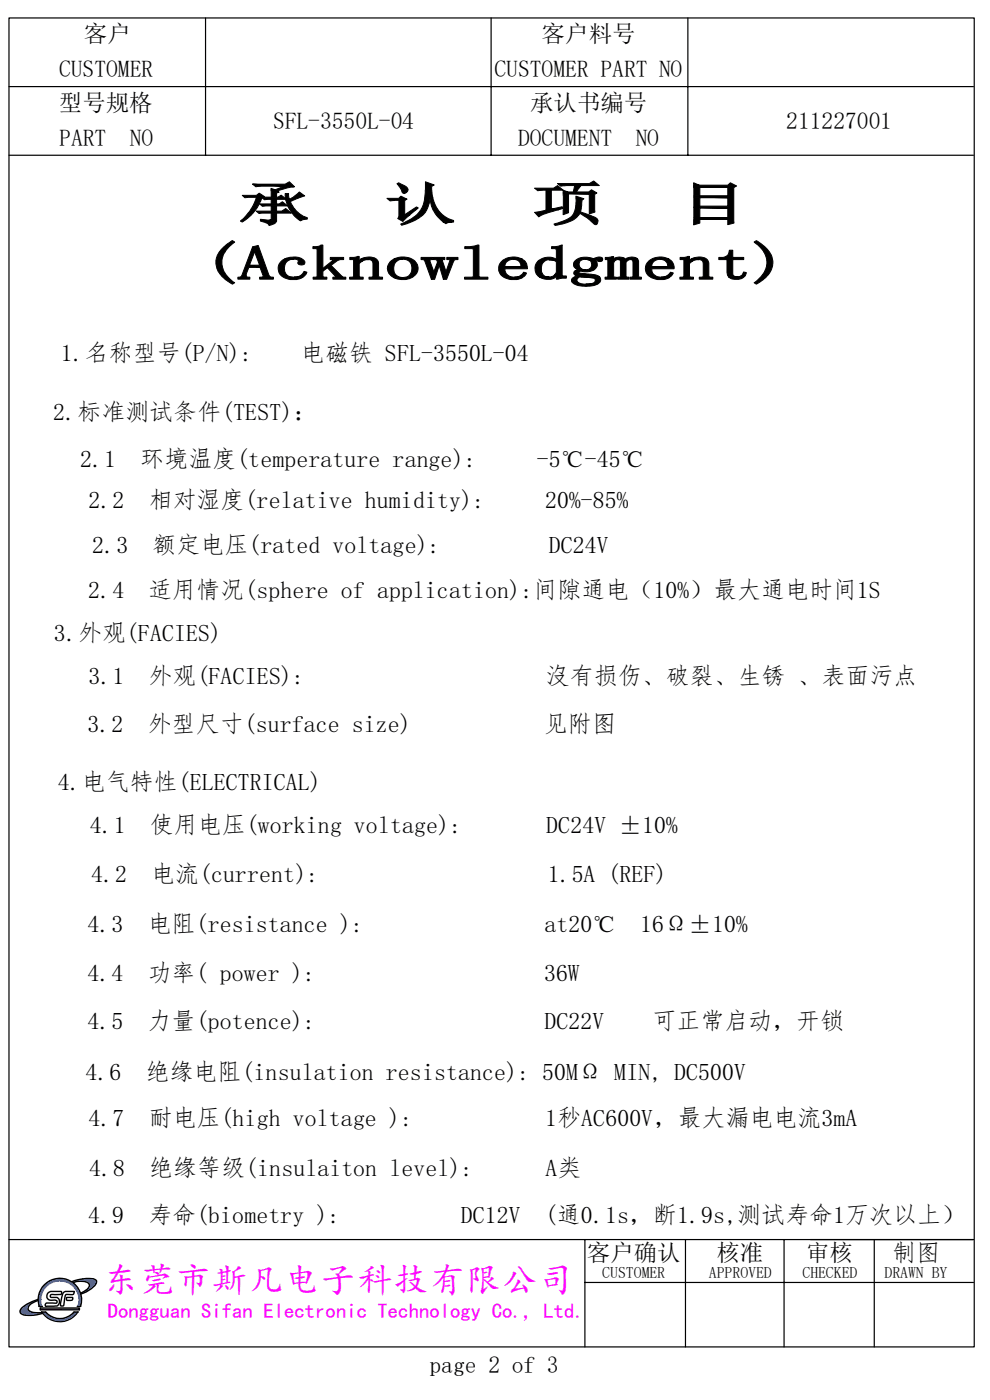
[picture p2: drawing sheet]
<svg xmlns="http://www.w3.org/2000/svg" width="210mm" height="297mm" viewBox="0 0 210 297" stroke-linecap="round" stroke-linejoin="round" font-family="sans-serif">
<g fill="#000" stroke="#000" stroke-width=".21">
<path d="M53.6 39.1l6.7 .4h-5.2a1.48 1.48 0 0 1-1.5-.4z" fill-rule="evenodd"/>
<path d="M57.5 40l.9 .3h-.9z" fill-rule="evenodd"/>
<path d="M57.5 40.3h.9l1.9-.8 2.1 .1-1.4 .2-2.2 .8 .4 .2-.5 .1v.9h-1.2z" fill-rule="evenodd"/>
<path d="M53.6 39.1h6.9l.9-.5 1.1 1z" fill-rule="evenodd"/>
<path d="M84.2 39l.4-.2 .4 .2a2 2 0 0 1 1.6 1.2 .7 .7 0 0 1-.6 .8 .7 .7 0 0 1-.8-.5l-.3-.7z" fill-rule="evenodd"/>
<path d="M90.3 38.6l1.8 .6-.5 .3 .2 2.5h-.6a5.3 5.3 0 0 1-3.8 5l-2.2 .8-.2-.3a8.2 8.2 0 0 0 4.4-3.3 11.7 11.7 0 0 0 .9-5.4z" fill-rule="evenodd"/>
<path d="M113.4 39.9h4l.9-.5 1.2 .9-4.6 .1a1.44 1.44 0 0 1-1.5-.5z" fill-rule="evenodd"/>
<path d="M121.9 39.4h1.3l-.9 1.3h-.7z" fill-rule="evenodd"/>
<path d="M118.3 38.9h6.7l.9-.5 1.2 1h-7.3a1.48 1.48 0 0 1-1.5-.5z" fill-rule="evenodd"/>
<path d="M147.2 38.8l1.1 .5-1.1 .1z" fill-rule="evenodd"/>
<path d="M147.2 39.6l7.2 .1h-5.9v1.8l-1.3 .1z" fill-rule="evenodd"/>
<path d="M147.2 39.4l1.1-.1h6.1l.5-.5 1.4 .7-.6 .3v7.5l-1.3 .4v-1.1h-7.2v-.4l7.2-.1v-1.9l-7.2-.2 1.3-.3h5.9v-1.7l-7.2-.2v-.2l7.2-.1v-1.8l-7.2-.1z" fill-rule="evenodd"/>
<path d="M47 52.8l2.2-1.7 .6 .3a5.1 5.1 0 0 0-2.6 5.1 5.6 5.6 0 0 0 2.6 3.5l-.5 .3a5.7 5.7 0 0 1-3.5-4.6 4 4 0 0 1 1.2-2.9z" fill-rule="evenodd"/>
<path d="M53.6 52.4l.4 1-1.1 2.9 2.3 .4h-2.4l-.6 1.7 .3 .4h.5v.4h-2.5v-.4a.64 .64 0 0 0 .8-.4z" fill-rule="evenodd"/>
<path d="M54.4 41.9l1.2 .1-.1 .2a9.8 9.8 0 0 1-4.1 4.9l-.4-.2 1.3-1.3a10.2 10.2 0 0 0 2.1-3.7z" fill-rule="evenodd"/>
<path d="M53.6 52.4l1.2-.3 2.3 6.3 .2 .3 .7 .1v.4h-2.9v-.4h.4l.3-.2-.6-1.9-2.3-.4h2.2z" fill-rule="evenodd"/>
<path d="M51.4 41.4h3l.6-.4 1.1 .7-.2 .1-4 .2z" fill-rule="evenodd"/>
<path d="M55.2 46.5l3.5 .3a1.39 1.39 0 0 1-1.5 1h-.1a1.76 1.76 0 0 0-1.7-.9h-.2z" fill-rule="evenodd"/>
<path d="M57.5 45.2h1.2v1.6l-1.5-.1 .3-.2z" fill-rule="evenodd"/>
<path d="M57.5 43.7h1.2v1.1h-1.2z" fill-rule="evenodd"/>
<path d="M57.5 42.3h1.2v1h-1.2z" fill-rule="evenodd"/>
<path d="M54.4 41.9l4.6-.1 .6-.4 1 .7 .8 .1-5.3 .2-.5-.4z" fill-rule="evenodd"/>
<path d="M55.1 43.3h4.1l.7-.5 1.1 .9-5.3 .1z" fill-rule="evenodd"/>
<path d="M59.9 55.2l.5-.3 1.9 .1a1.9 1.9 0 0 0-2 1.6 1.9 1.9 0 0 0 1.4 2.1l2.6 .1a3.8 3.8 0 0 1-5.1-.9l-.1-.4a2.09 2.09 0 0 1 .8-2.3z" fill-rule="evenodd"/>
<path d="M54.4 44.8h5.4l.8-.6 1.2 1-6.9 .1z" fill-rule="evenodd"/>
<path d="M60.5 41.1h.7l.2 1.1-.8-.1z" fill-rule="evenodd"/>
<path d="M60.6 42.3l.8-.1-.8 .2z" fill-rule="evenodd"/>
<path d="M60.4 54.9a3.6 3.6 0 0 1 4.2 .6 .65 .65 0 0 1-.2 .7 .65 .65 0 0 1-.8 0l-.4-.3 .1-.4a.68 .68 0 0 0-1-.5z" fill-rule="evenodd"/>
<path d="M60.6 42.4a4.1 4.1 0 0 0 2.3-1.2l.6-.5 1.1 .9-3 1.2a5.7 5.7 0 0 0 3.6 3.4v.3l-1.4 .3a6.9 6.9 0 0 1-3.2-4.4z" fill-rule="evenodd"/>
<path d="M62.4 58.8a2.22 2.22 0 0 0 2.1-1.2l.6 .1-.2 .5-.6 .6z" fill-rule="evenodd"/>
<path d="M66.4 52.3h1l.7-.3h.4v6.5l.1 .3h.7v.4h-2.9v-.4h.8l.1-.2v-5.6l-.1-.2-.8-.1z" fill-rule="evenodd"/>
<path d="M69.5 56.8l.7-.5 2.5 2.5h.7v.4h-2.8v-.4h.6z" fill-rule="evenodd"/>
<path d="M70.1 54.6h2.8v.5h-.8l-.5 .2-3.1 2.2v-.6l2.2-1.8h-.6z" fill-rule="evenodd"/>
<path d="M74.2 54.6l2-.2v.9l.7 .1-.7 .5v2.6l.1 .3h.7v.4h-2.8v-.4h.7l.1-.2v-3.5h-.8z" fill-rule="evenodd"/>
<path d="M76.2 55.3l.3-.3 1.6 .1-1.2 .3z" fill-rule="evenodd"/>
<path d="M76.5 55a2.88 2.88 0 0 1 3.7 .4l.1 3.1 .1 .3h.8v.4h-2.9v-.4h.7l.1-.2-.1-3.1-.1-.3-.5-.1z" fill-rule="evenodd"/>
<path d="M82.9 55.4l.6-.4h1.9a1.95 1.95 0 0 0-1.9 1.9 1.95 1.95 0 0 0 1.9 2h-1.9a2.08 2.08 0 0 1-.6-3.5z" fill-rule="evenodd"/>
<path d="M82.1 42.1h2.5l.4-.5 1.3 .6-2.6 .3a1.56 1.56 0 0 1-1.6-.4z" fill-rule="evenodd"/>
<path d="M83.5 55a3.7 3.7 0 0 1 5.1 1.2 2.43 2.43 0 0 1-2.3 3.1h-1.2l-1.6-.4h1.9a1.95 1.95 0 0 0 2-2 1.95 1.95 0 0 0-2-1.9z" fill-rule="evenodd"/>
<path d="M84.6 42.5l1.7-.3-.4 .3v3.1h1l-1.4 1.4-1.1-.6 .2-.6z" fill-rule="evenodd"/>
<path d="M85.9 45.6l2.4-1.7 .4 .2-1.8 1.5z" fill-rule="evenodd"/>
<path d="M89.3 54.6h2.5v.5h-.6l.8 2.6-.5 1.6-1.4-4-.4-.2h-.4z" fill-rule="evenodd"/>
<path d="M91.2 42h.6l.1 .2a6 6 0 0 0 4.3 4.6v.3h-2.2a6.7 6.7 0 0 1-2.8-5.1z" fill-rule="evenodd"/>
<path d="M92.8 55.7l.4 .6-1 3h-.7z" fill-rule="evenodd"/>
<path d="M94 47.1h1.9l-.6 .1-.7 .3z" fill-rule="evenodd"/>
<path d="M91.9 54.6h2.5v.5h-.5l.7 2.5-.5 1.7-.9-3-.6-1.1-.7-.1z" fill-rule="evenodd"/>
<path d="M94.8 54.6h2.4v.5h-.8l-.1 .2-1.6 4h-.6l1.4-4.1-.7-.1z" fill-rule="evenodd"/>
<path d="M98.6 52.3h1.1l1.9-.3v6.5l.4 .3h1.5v.4h-4.9v-.4h1.4h.3l.1-.2v-5.6l-.3-.3h-1.5z" fill-rule="evenodd"/>
<path d="M106.6 55.2a4.1 4.1 0 0 1 4.2-.2h-1.9a1.61 1.61 0 0 0-1.8 1.6h4.7l.1 .3v.1h-4.8a1.77 1.77 0 0 0 2.1 1.8l1.6 .1a3.8 3.8 0 0 1-4.8-1l-.2-.6a2.18 2.18 0 0 1 .8-2.1z" fill-rule="evenodd"/>
<path d="M107.1 56.6h3.4a1.41 1.41 0 0 0-1.6-1.6h1.9a2.04 2.04 0 0 1 1 1.6z" fill-rule="evenodd"/>
<path d="M109.2 58.8a2.15 2.15 0 0 0 1.9-1.1l.6 .2-.3 .6-.6 .4z" fill-rule="evenodd"/>
<path d="M114.1 55.4a3.5 3.5 0 0 1 3.9-.4v.1h-1.5a1.9 1.9 0 0 0-1.6 1.6 1.9 1.9 0 0 0 1 2l.6 .1h-2.1a2.28 2.28 0 0 1-.3-3.4z" fill-rule="evenodd"/>
<path d="M115.8 40.3h1.2v4.1l1.5 .1-.8 .2a10.3 10.3 0 0 0-3.4 1.3l-.9-1 2.4-.4z" fill-rule="evenodd"/>
<path d="M114.4 58.8h2.4l.8-.4 .4 .1a2.31 2.31 0 0 1-2.9 .6z" fill-rule="evenodd"/>
<path d="M117 44.4l2.3-.5 .2 .3-1 .3z" fill-rule="evenodd"/>
<path d="M117 52.3l1.4-.1 .9-.3v6.4v.2h.8v.5l-2.1 .2v-.7l-.4-.1 .4-.7v-2.1l-.7-.4-.8-.1h1.5v-2v-.3l-1-.1z" fill-rule="evenodd"/>
<path d="M119.5 41l5.5 .1h-4.4v4l-1.1 .5z" fill-rule="evenodd"/>
<path d="M119.5 40.3l1 .4-1 .1z" fill-rule="evenodd"/>
<path d="M121.8 57.6l1.3-.1-.2 .1v.3l2.2 .3a3.4 3.4 0 0 1 2.1 .5h-4.1a.7 .7 0 0 0-.7 .7 .7 .7 0 0 0 .7 .7l.8 .2h2.8a6.2 6.2 0 0 1-5.1-.2 .76 .76 0 0 1-.3-.9 .76 .76 0 0 1 .7-.5l.5-.2a.61 .61 0 0 1-.7-.2 .61 .61 0 0 1 0-.7z" fill-rule="evenodd"/>
<path d="M122.2 41.6l1.7 .6-.5 .3a4.1 4.1 0 0 1-1.9 4.2l-1.4 .6-1.5 .4a.76 .76 0 0 1-1.1-.2 8.2 8.2 0 0 0 3.9-1.8 6.4 6.4 0 0 0 .8-4.1z" fill-rule="evenodd"/>
<path d="M123.2 45l2.6 .9a.97 .97 0 0 1 1 .7 .97 .97 0 0 1-.4 1.1l-.4-.2-1.3-1.2-1.6-1z" fill-rule="evenodd"/>
<path d="M121.9 55.4a3.6 3.6 0 0 1 4-.5h1.9v.1h-3.6a1.12 1.12 0 0 0-1.3 1.1 1.12 1.12 0 0 0 1.3 1.1h-1.6a1.12 1.12 0 0 1-.7-1.8z" fill-rule="evenodd"/>
<path d="M122 57.5l.5-.3h1.7a1.1 1.1 0 0 0 1.3-.8 1.1 1.1 0 0 0-.9-1.3h1.9l-.3 .1a1.32 1.32 0 0 1 .4 1.4 1.32 1.32 0 0 1-1.1 .9l-.9 .2z" fill-rule="evenodd"/>
<path d="M119.5 40.8l5.4-.1 .6-.4 1.1 .6-.4 .3v3.8l-1.2 .4v-4.3l-5.5-.1z" fill-rule="evenodd"/>
<path d="M125.9 54.9a2.08 2.08 0 0 1 1.9-.2v.2z" fill-rule="evenodd"/>
<path d="M123.1 58.7h4.1a.96 .96 0 0 1-.5 1.6h-2.4a1.76 1.76 0 0 0 2-.8l-.1-.4-.3-.1z" fill-rule="evenodd"/>
<path d="M124.2 55h3.6a.75 .75 0 0 1-.6 .5 .75 .75 0 0 1-.7-.4z" fill-rule="evenodd"/>
<path d="M128.4 54.6l1.8-.2v.7h-1.8z" fill-rule="evenodd"/>
<path d="M128.9 55.2l1.3-.1a1.14 1.14 0 0 1 1.5-.5l.5 .1 .5 .3-1.8 .1-.5 .2-.2 .5v2.8v.2h.6v.4h-2.4v-.4h.5v-.2z" fill-rule="evenodd"/>
<path d="M131.2 55.1l1.5-.1v.1z" fill-rule="evenodd"/>
<path d="M131.5 55.2l1.2-.1a1.9 1.9 0 0 1 2.6-.1l-1.7 .1-.4 .1-.4 .5v2.9l.1 .2h.5v.4h-2.4v-.4h.5l.1-.2z" fill-rule="evenodd"/>
<path d="M133.9 55.1l1.4-.1 .2 .4v3.2v.2h.6v.4h-2.5v-.4h.6l.1-.2v-2.9l-.1-.6z" fill-rule="evenodd"/>
<path d="M137.6 55.4a4 4 0 0 1 4.3-.4h-1.9a1.55 1.55 0 0 0-1.7 1.6h4.7v.4h-4.7a1.77 1.77 0 0 0 2 1.8l1.7 .1a3.9 3.9 0 0 1-4.9-1 2.25 2.25 0 0 1 .5-2.5z" fill-rule="evenodd"/>
<path d="M138.3 56.6h3.3a1.41 1.41 0 0 0-1.6-1.6h1.9a1.95 1.95 0 0 1 1.1 1.6z" fill-rule="evenodd"/>
<path d="M140.3 58.8a2.29 2.29 0 0 0 1.9-1.1l.6 .2-.8 1z" fill-rule="evenodd"/>
<path d="M144.3 54.6l2-.2v.9l.6 .1-.6 .5v2.6v.3h.8v.4h-2.9v-.4h.8l.1-.2v-3.5h-.8z" fill-rule="evenodd"/>
<path d="M146.3 55.3l.3-.3 1.6 .1-1.3 .3z" fill-rule="evenodd"/>
<path d="M147.2 46.6h7.2h-5.9v.7l-1.3 .4z" fill-rule="evenodd"/>
<path d="M147.2 44l7.2 .2h-5.9v1.9l-1.3 .1z" fill-rule="evenodd"/>
<path d="M147.2 41.8l7.2 .2h-5.9v1.7l-1.3 .3z" fill-rule="evenodd"/>
<path d="M146.6 55l.5-.3a2.64 2.64 0 0 1 3.1 .7l.2 .4v2.7l.1 .3h.7v.4h-2.9v-.4h.8l.1-.2-.1-3.1-.2-.3-.4-.1z" fill-rule="evenodd"/>
<path d="M152.5 54.6a1.68 1.68 0 0 0 2.2-1.5h.7v1.5h2.4v.5h-2.4l.1 3.2 .4 .3 .6 .1-1.9 .1-.4-1v-2.7h-1.7z" fill-rule="evenodd"/>
<path d="M154.6 58.8l1.9-.1a1.24 1.24 0 0 0 1.2-1l.6 .1a2.07 2.07 0 0 1-2.7 1.4z" fill-rule="evenodd"/>
<path d="M160 51.4l.4-.3a5.7 5.7 0 0 1 3.6 4.8 5.6 5.6 0 0 1-3.6 4.4l-.4-.3a5 5 0 0 0 2.5-5.6 6 6 0 0 0-2.5-3z" fill-rule="evenodd"/>
</g>
<path d="M1.9 18.4h204.6M1.9 3.8h204.8v281.9h-204.8zM43.6 3.8v29.1M104.2 3.8v29.1M145.9 3.8v29.1M1.9 32.9h204.6M1.9 263h204.6M124.1 272.1h82.4M124.1 263v22.8M145.4 263v22.8M166.3 263v22.8M185.5 263v22.7" fill="none" stroke="#000" stroke-width=".25"/>
<g fill="#003fff">
<path d="M12.1 271.2h1.1z"/>
<path d="M18.3 271.2h.7z"/>
<path d="M17.9 271.3h1.7z"/>
<path d="M18.3 271.2l1.3 .1z"/>
<path d="M11.7 271.3h2z"/>
<path d="M12.1 271.2l1.6 .1z"/>
</g>
<path d="M17.7 271.3h2" fill="none" stroke="#003fff" stroke-width=".21"/>
<path d="M17.9 271.3h1.8z" fill="#003fff"/>
<g fill="none" stroke="#003fff" stroke-width=".21">
<path d="M10.3 271.8h4.8M10.3 271.9h4.9M10.5 271.6h4.3M10.9 271.5h3.6M11.3 271.3h2.7M15.5 271.8h5M15.6 271.7h4.9M15.8 271.7h4.6M16 271.6h4.4M16.4 271.5h3.9M16.8 271.4h3.4M17 271.4h3"/>
<path d="M17.1 271.8h3.4M17.5 271.3h2.4"/>
</g>
<g fill="#003fff">
<path d="M15.3 271.9h1z"/>
<path d="M15.5 271.8h1.6z"/>
</g>
<path d="M17.9 271.9h2.6" fill="none" stroke="#003fff" stroke-width=".21"/>
<g fill="#003fff">
<path d="M15.2 271.9h.9z"/>
<path d="M15.3 271.9h1z"/>
</g>
<path d="M12.8 271.9h3.3" fill="none" stroke="#003fff" stroke-width=".21"/>
<path d="M10.2 271.9h1.7z" fill="#003fff"/>
<path d="M10.3 271.9h2.3M13.5 272h2.6M18 271.9h2.5M18.3 272h2.2" fill="none" stroke="#003fff" stroke-width=".21"/>
<g fill="#003fff">
<path d="M9.9 272.1l.3-.2 1.1 .2z"/>
<path d="M10.2 271.9h1.7l-.6 .2z"/>
<path d="M14 272.1l1.5 .1z"/>
<path d="M9.9 272.1l1.3 .1z"/>
<path d="M9.9 272.1h1.4z"/>
<path d="M18.5 272l1.9 .2h-1.7z"/>
<path d="M18.5 272h2l-.1 .2z"/>
<path d="M18.7 272.2h1.7z"/>
<path d="M18.7 272.2l1.6 .3h-1.4z"/>
<path d="M18.7 272.2h1.7l-.1 .3z"/>
<path d="M14.2 272.2l1.7 .3h-1z"/>
<path d="M14.2 272.2h1.3l.4 .3z"/>
<path d="M9.5 272.5l.4-.3 .6 .3z"/>
<path d="M9.9 272.2h1.3l-.7 .3z"/>
<path d="M18.9 272.5h1.4z"/>
<path d="M14.9 272.5l1.1 .1z"/>
<path d="M18.9 272.5l1.3 .2h-1.2z"/>
<path d="M18.9 272.5h1.4l-.1 .2z"/>
<path d="M9.3 272.7l.2-.2 .8 .2z"/>
<path d="M9.5 272.5h1l-.2 .2z"/>
<path d="M19 272.7l1.1 .1z"/>
<path d="M19 272.7h1.2z"/>
<path d="M19 272.8h1z"/>
<path d="M19 272.8h1.1z"/>
<path d="M19 272.8l.9 .2h-1z"/>
<path d="M19 272.8h1l-.1 .2z"/>
<path d="M14.9 272.6l1.4 .4h-.8z"/>
<path d="M14.9 272.6h1.1l.3 .4z"/>
<path d="M9.3 272.7l.6 .3h-.8z"/>
<path d="M9.3 272.7h1l-.4 .3z"/>
<path d="M15.5 273l1 .1h-1z"/>
<path d="M15.5 273h.8l.2 .1z"/>
<path d="M18.9 273l.7 .2h-.8z"/>
<path d="M18.9 273h1l-.3 .2z"/>
<path d="M9.1 273l.6 .3h-.9z"/>
<path d="M9.1 273h.8l-.2 .3z"/>
<path d="M18.8 273.2l.6 .2h-.8z"/>
<path d="M18.8 273.2h.8l-.2 .2z"/>
<path d="M18.5 273.5l.1-.1 .6 .1z"/>
<path d="M18.6 273.4h.8l-.2 .1z"/>
<path d="M15.5 273.1l1.2 .5h-.8z"/>
<path d="M15.5 273.1h1l.2 .5z"/>
<path d="M8.8 273.3l.6 .3h-.7z"/>
<path d="M8.8 273.3h.9l-.3 .3z"/>
<path d="M15.9 273.6l.9 .1h-.8z"/>
<path d="M15.9 273.6h.8l.1 .1z"/>
<path d="M17.8 274l.7-.5-.1 .5z"/>
<path d="M18.5 273.5h.7l-.8 .5z"/>
<path d="M17.7 274.1h.6z"/>
<path d="M17.8 274h.6z"/>
<path d="M8.7 273.6l.5 .5h-.8z"/>
<path d="M8.7 273.6h.7l-.2 .5z"/>
<path d="M16 273.7l1 .5h-.7z"/>
<path d="M16 273.7h.8l.2 .5z"/>
<path d="M8.4 274.1l.7 .1h-.8z"/>
<path d="M8.4 274.1h.8l-.1 .1z"/>
<path d="M17.2 274.3l.5-.2v.2z"/>
<path d="M17.7 274.1h.6l-.6 .2z"/>
<path d="M16.3 274.2l.8 .1h-.8z"/>
<path d="M16.3 274.2h.7l.1 .1z"/>
<path d="M17.1 274.4h.5z"/>
<path d="M17.2 274.3h.5z"/>
<path d="M16.3 274.3l.8 .1z"/>
<path d="M16.3 274.4l.8 .1h-.7z"/>
<path d="M16.3 274.4h1.3l-.5 .1z"/>
<path d="M8.3 274.2l.6 .7h-.7z"/>
<path d="M8.3 274.2h.8l-.2 .7z"/>
<path d="M16.4 274.5l.8 .4h-.6z"/>
<path d="M16.4 274.5h.7l.1 .4z"/>
<path d="M8.2 274.9h.6z"/>
<path d="M8.2 274.9h.7z"/>
<path d="M16.6 274.9l.7 .3h-.7z"/>
<path d="M16.6 274.9h.6l.1 .3z"/>
<path d="M8.1 274.9l.7 .8h-.8z"/>
<path d="M8.1 274.9h.7v.8z"/>
<path d="M16.6 275.2l.7 .5h-.7z"/>
<path d="M16.6 275.2h.7v.5z"/>
<path d="M8 275.7h.8z"/>
<path d="M16.6 275.7l.7 .1h-.7z"/>
<path d="M16.6 275.7h.7v.1z"/>
<path d="M7.5 275.9l.5-.2 .8 .2z"/>
<path d="M8 275.7h.8v.2z"/>
<path d="M8 275.9l.8 .2h-.7z"/>
<path d="M8 275.9h.8v.2z"/>
<path d="M6.9 276.1l.6-.2 .1 .2z"/>
<path d="M7.5 275.9h.5l-.4 .2z"/>
<path d="M6.7 276.2h.7z"/>
<path d="M6.9 276.1h.7z"/>
<path d="M16.6 275.8l.7 .6h-.7z"/>
<path d="M16.6 275.8h.7v.6z"/>
<path d="M8.1 276.1l.7 .3h-.7z"/>
<path d="M8.1 276.1h.7v.3z"/>
<path d="M16.6 276.4l.7 .1z"/>
<path d="M8.1 276.4l.7 .1z"/>
<path d="M5.9 276.6l.8-.4-.1 .4z"/>
<path d="M6.7 276.2h.7l-.8 .4z"/>
<path d="M5.8 276.6h.8z"/>
<path d="M5.9 276.6h.7z"/>
<path d="M5.5 276.8l.3-.2 .5 .2z"/>
<path d="M5.8 276.6h.8l-.3 .2z"/>
<path d="M5.2 277l.3-.2 .7 .2z"/>
<path d="M5.5 276.8h.8l-.1 .2z"/>
<path d="M5.1 277.1l.1-.1 .9 .1z"/>
<path d="M5.2 277h1l-.1 .1z"/>
<path d="M16.6 276.5l.5 .7h-.7z"/>
<path d="M16.6 276.5h.7l-.2 .7z"/>
<path d="M8.1 276.5l.9 .7h-.7z"/>
<path d="M8.1 276.5h.7l.2 .7z"/>
<path d="M4.7 277.4l.4-.3 .9 .3z"/>
<path d="M5.1 277.1h1l-.1 .3z"/>
<path d="M4.7 277.4l1.3 .1h-1.3z"/>
<path d="M4.7 277.4h1.3z"/>
<path d="M4.5 277.6l.2-.1 1.3 .1z"/>
<path d="M4.7 277.5h1.3v.1z"/>
<path d="M4.5 277.6l1.5 .1z"/>
<path d="M4.5 277.7l1.5 .1h-1.6z"/>
<path d="M4.5 277.7h1.5v.1z"/>
<path d="M4.4 277.8h1.6z"/>
<path d="M4.4 277.8l1.7 .2h-1.8z"/>
<path d="M4.4 277.8h1.6l.1 .2z"/>
</g>
<path d="M4.2 278.1h2.1" fill="none" stroke="#003fff" stroke-width=".21"/>
<path d="M4.3 278h1.8l.2 .1z" fill="#003fff"/>
<path d="M4.2 278.1h2.1M4.2 278.2h2.4M4.3 278.4h2.7M4.3 278.4h2.8" fill="none" stroke="#003fff" stroke-width=".21"/>
<g fill="#003fff">
<path d="M8.8 278.3l1 .2h-.9z"/>
<path d="M8.8 278.3l1 .2z"/>
<path d="M8.8 278.5h1z"/>
<path d="M8.9 278.5h.9z"/>
</g>
<path d="M4.3 278.4h3.1" fill="none" stroke="#003fff" stroke-width=".21"/>
<g fill="#003fff">
<path d="M8.1 278.5h1.8z"/>
<path d="M8.8 278.5h1.1z"/>
</g>
<path d="M4.3 278.5h3.8M4.3 278.6h5.6M4.4 278.6h5.6M4.4 278.8h4.4" fill="none" stroke="#003fff" stroke-width=".21"/>
<g fill="#003fff">
<path d="M15.2 278.8l.5-.5 .5 .5z"/>
<path d="M15.7 278.3h.9l-.4 .5z"/>
<path d="M9.1 278.6l1.1 .2h-1z"/>
<path d="M9.1 278.6h.9l.2 .2z"/>
</g>
<path d="M4.7 278.9h3.4M4.9 279h2.9M5 279h2.5" fill="none" stroke="#003fff" stroke-width=".21"/>
<g fill="#003fff">
<path d="M14.9 279l.3-.2 .8 .2z"/>
<path d="M15.2 278.8h1l-.2 .2z"/>
<path d="M5.3 279h1.8z"/>
<path d="M5.3 279h1.9z"/>
<path d="M5.8 279.1h.8z"/>
<path d="M5.3 279l1.3 .1z"/>
<path d="M14.5 279.3l.4-.3 .8 .3z"/>
<path d="M14.9 279h1.1l-.3 .3z"/>
<path d="M9.2 278.8l1.6 .5h-1.1z"/>
<path d="M9.2 278.8h1l.6 .5z"/>
<path d="M9.7 279.3h1.2z"/>
<path d="M13.8 279.6l.7-.3 .9 .3z"/>
<path d="M14.5 279.3h1.2l-.3 .3z"/>
<path d="M9.7 279.3l1.9 .3h-1.6z"/>
<path d="M9.7 279.3h1.2l.7 .3z"/>
<path d="M13.8 279.6h1.6z"/>
</g>
<path d="M13.1 279.7h2" fill="none" stroke="#003fff" stroke-width=".21"/>
<path d="M13.8 279.6h1.6l-.3 .1z" fill="#003fff"/>
<path d="M10 279.7h2.3M10.2 279.8h4.9M10.4 279.9h4.6M10.8 280.1h3.8M11.2 280.2h2.9" fill="none" stroke="#003fff" stroke-width=".21"/>
<g fill="#003fff">
<path d="M12 280.4h1.2z"/>
<path d="M11.7 280.3l1.5 .1z"/>
</g>
<path d="M11.7 280.4h2.1" fill="none" stroke="#003fff" stroke-width=".21"/>
<path d="M8.6 277.5h8.2v.4h-8.2zM8.8 278.3h.9M9 277.2h-.7l-.3-1.3a2.88 2.88 0 0 0-2 1.6v.2a1.24 1.24 0 0 0 1.4 .8h1.5l-.1-.2M9.7 278.3a3.9 3.9 0 0 0 6 0h.9M10.2 274.3l.6-.3h2.2l.1 .1-.2 .5h-1.8a.33 .33 0 0 0-.4 .3 .33 .33 0 0 0 .3 .4h.6a.95 .95 0 0 1 1 1 .95 .95 0 0 1-1.2 .8h-1.5a.34 .34 0 0 1-.3-.3 .34 .34 0 0 1 .4-.4h2.1v-.3l-.2-.2-.9-.1a.92 .92 0 0 1-1-.4 .92 .92 0 0 1 .2-1.1zM13.4 274.3a3.1 3.1 0 0 1 2.4-.3l-.1 .4-.3 .3h-1.5l-.4 2.3-.6 .1a3.3 3.3 0 0 1 .4-2.4zM14.1 275.3h1.3l.1 .2a.94 .94 0 0 1-1.4 .3zM15.2 271.9a4.6 4.6 0 0 0-7.1 3.8 5.7 5.7 0 0 0-3.9 2.4 .95 .95 0 0 0 1.1 .9h1.9l1.9-.4M15.2 271.9a8.6 8.6 0 0 1 5-.5l.3 .5a4.4 4.4 0 0 1-3.4 2.6l.2 .9-.2 1.8h-.7M15.5 272.1a3.5 3.5 0 0 1 3.2 .1l.2 .3a.87 .87 0 0 1-.4 1l-1.4 .9a4.9 4.9 0 0 0-1.6-2.3z" fill="none" stroke="#000" stroke-width=".3"/>
<path d="M16.6 278.3a4.6 4.6 0 0 1-7.5 .3" fill="none" stroke="#000" stroke-width=".25"/>
<path d="M8.6 277.7h8.2" fill="none" stroke="#f0f" stroke-width=".38"/>
<text font-size="7.3" fill="#f0f" x="22.1" y="274.2">东莞市斯凡电子科技有限公司</text>
<g font-size="5.1">
<text x="12.9" y="76.5">1.名称型号(P/N):</text>
<text x="63.8" y="76.5">电磁铁 SFL-3550L-04</text>
<text x="11.3" y="89.2">2.标准测试条件(TEST)：</text>
<text x="17" y="99.2">2.1</text>
<text x="29.8" y="99.2">环境温度(temperature range):</text>
<text x="113.9" y="99.2">-5℃-45℃</text>
<text x="18.8" y="107.9">2.2</text>
<text x="31.6" y="107.9">相对湿度(relative humidity):</text>
<text x="115.6" y="107.9">20%-85%</text>
<text x="19.6" y="117.4">2.3</text>
<text x="32.3" y="117.4">额定电压(rated voltage):</text>
<text x="116.4" y="117.4">DC24V</text>
<text x="18.7" y="127">2.4</text>
<text x="31.5" y="127">适用情况(sphere of application):间隙通电（10%）最大通电时间1S</text>
<text x="11.4" y="136.1">3.外观(FACIES)</text>
<text x="18.8" y="145.2">3.1</text>
<text x="31.5" y="145.2">外观(FACIES):</text>
<text x="115.8" y="145.2">沒有损伤、破裂、生锈 、表面污点</text>
<text x="18.6" y="155.2">3.2</text>
<text x="31.3" y="155.2">外型尺寸(surface size)</text>
<text x="115.5" y="155.2">见附图</text>
<text x="12.2" y="167.7">4.电气特性(ELECTRICAL)</text>
<text x="19.1" y="176.8">4.1</text>
<text x="31.8" y="176.8">使用电压(working voltage):</text>
<text x="115.9" y="176.8">DC24V ±10%</text>
<text x="19.3" y="187.1">4.2</text>
<text x="32.1" y="187.1">电流(current):</text>
<text x="116.2" y="187.1">1.5A (REF)</text>
<text x="18.6" y="197.8">4.3</text>
<text x="31.3" y="197.8">电阻(resistance ):</text>
<text x="115.5" y="197.8">at20℃</text>
<text x="135.8" y="197.8">16Ω±10%</text>
<text x="18.6" y="208.2">4.4</text>
<text x="31.3" y="208.2">功率( power ):</text>
<text x="115.4" y="208.2">36W</text>
<text x="18.6" y="218.4">4.5</text>
<text x="31.3" y="218.4">力量(potence):</text>
<text x="115.5" y="218.4">DC22V</text>
<text x="138.4" y="218.4">可正常启动，开锁</text>
<text x="18.2" y="229">4.6</text>
<text x="30.9" y="229">绝缘电阻(insulation resistance): 50MΩ MIN, DC500V</text>
<text x="18.8" y="238.8">4.7</text>
<text x="31.6" y="238.8">耐电压(high voltage ):</text>
<text x="115.7" y="238.8">1秒AC600V，最大漏电电流3mA</text>
<text x="18.9" y="249.6">4.8</text>
<text x="31.7" y="249.6">绝缘等级(insulaiton level):</text>
<text x="115.7" y="249.6">A类</text>
<text x="18.7" y="259.5">4.9</text>
<text x="31.5" y="259.5">寿命(biometry ):</text>
<text x="97.8" y="259.5">DC12V</text>
<text x="115.6" y="259.5">(通0.1s，断1.9s,测试寿命1万次以上）</text>
<text x="189.3" y="267.6">制图</text>
</g>
<g font-size="5">
<text x="17.8" y="9">客户</text>
<text x="114.9" y="9">客户料号</text>
<text x="12.5" y="16.4">CUSTOMER</text>
<text x="104.9" y="16.4">CUSTOMER PART NO</text>
<text x="12.5" y="23.6">型号规格</text>
<text x="112.4" y="23.6">承认书编号</text>
<text x="57.9" y="27.4">SFL-3550L-04</text>
<text x="166.8" y="27.4">211227001</text>
<text x="12.6" y="31">PART</text>
<text x="27.6" y="31">NO</text>
<text x="109.9" y="31">DOCUMENT</text>
<text x="134.9" y="31">NO</text>
<text x="124.5" y="267.5">客户确认</text>
<text x="152" y="267.5">核准</text>
<text x="171" y="267.5">审核</text>
<text x="91.1" y="291.3">page 2 of 3</text>
</g>
<text font-size="4.4" fill="#f0f" x="22.9" y="279.7">Dongguan Sifan Electronic Technology Co., Ltd.</text>
<g font-size="3.3">
<text x="127.8" y="271.1">CUSTOMER</text>
<text x="150.4" y="271.1">APPROVED</text>
<text x="170.2" y="271.1">CHECKED</text>
<text x="187.6" y="271.1">DRAWN BY</text>
</g>
</svg>
